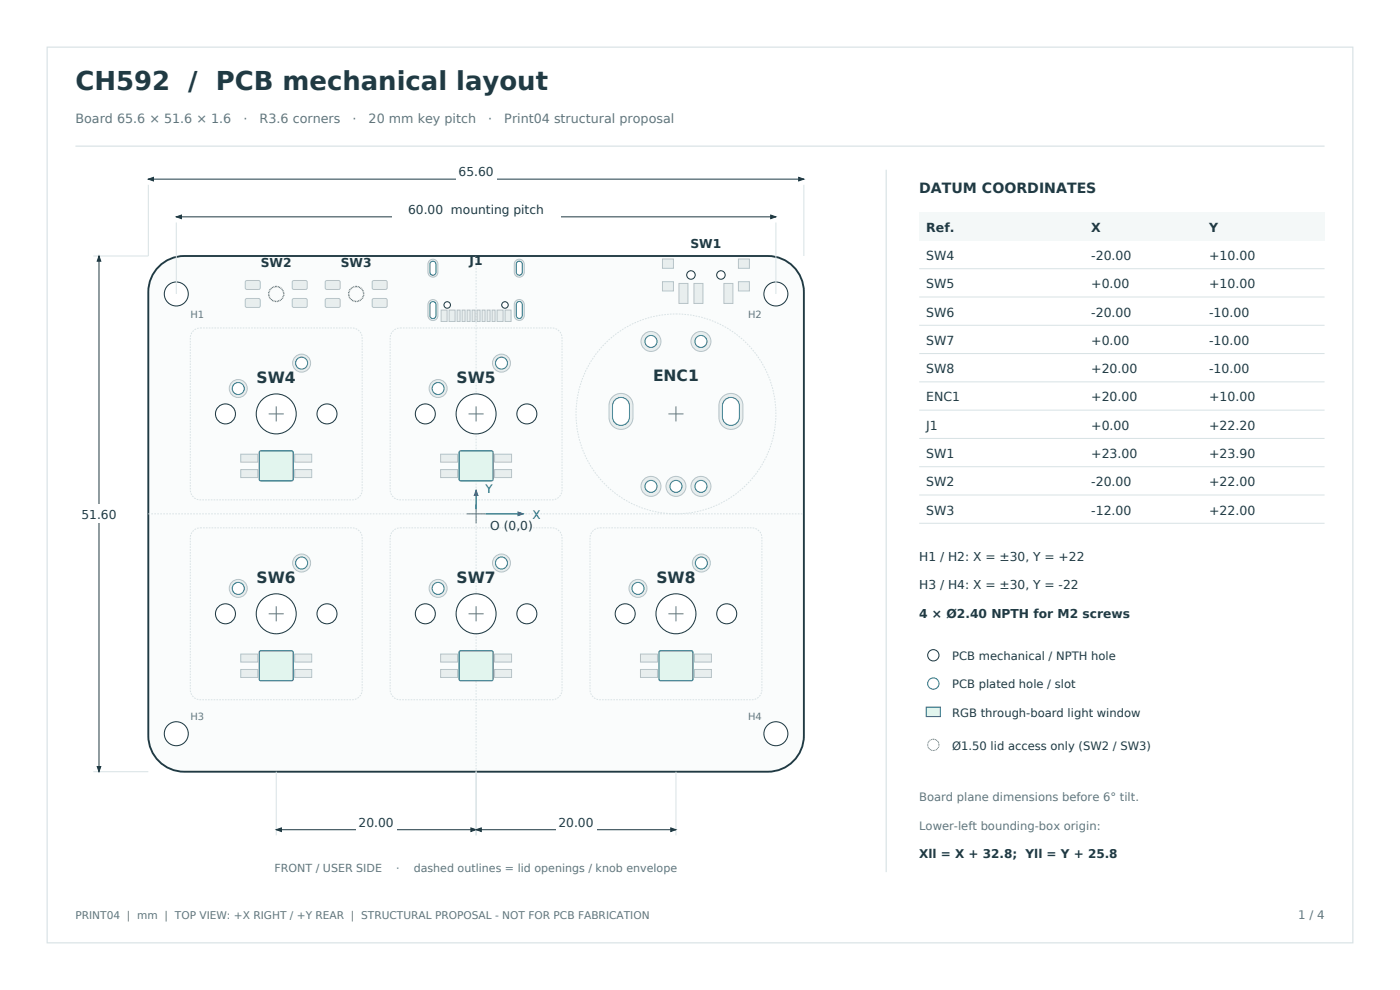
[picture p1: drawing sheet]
<svg xmlns="http://www.w3.org/2000/svg" width="297mm" height="210mm" viewBox="0 0 297 210" stroke-linecap="round" stroke-linejoin="round" font-family="sans-serif">
<path d="M10 10h277v190h-277zM16 31h265" fill="none" stroke="#d8e2e5" stroke-width=".25"/>
<path d="M33.3 56.9a7.6 7.6 0 0 1 5.8-2.6h123.8a7.6 7.6 0 0 1 7.6 7.6v94.2a7.6 7.6 0 0 1-7.6 7.6h-123.8a7.6 7.6 0 0 1-7.6-7.6v-94.2a7.6 7.6 0 0 1 1.8-5z" fill-rule="evenodd" fill="#fafcfc" stroke="#203a43" stroke-width=".4"/>
<path d="M101 54.3v109.4M31.5 109h139" fill="none" stroke="#d8e2e5" stroke-width=".21" stroke-dasharray=".4 .3" stroke-linecap="butt"/>
<g fill="#e8eeee" stroke="#b5c4c8" stroke-width=".21">
<path d="M51.1 96.3h3.6v1.7h-3.6z" fill-rule="evenodd"/>
<path d="M51.1 99.6h3.6v1.7h-3.6z" fill-rule="evenodd"/>
<path d="M62.5 99.6h3.6v1.7h-3.6z" fill-rule="evenodd"/>
<path d="M62.5 96.3h3.6v1.7h-3.6z" fill-rule="evenodd"/>
<path d="M93.5 96.3h3.6v1.7h-3.6z" fill-rule="evenodd"/>
<path d="M93.5 99.6h3.6v1.7h-3.6z" fill-rule="evenodd"/>
<path d="M104.9 99.6h3.6v1.7h-3.6z" fill-rule="evenodd"/>
<path d="M104.9 96.3h3.6v1.7h-3.6z" fill-rule="evenodd"/>
<path d="M51.1 138.7h3.6v1.7h-3.6z" fill-rule="evenodd"/>
<path d="M51.1 142h3.6v1.7h-3.6z" fill-rule="evenodd"/>
<path d="M62.5 142h3.6v1.7h-3.6z" fill-rule="evenodd"/>
<path d="M62.5 138.7h3.6v1.7h-3.6z" fill-rule="evenodd"/>
<path d="M93.5 138.7h3.6v1.7h-3.6z" fill-rule="evenodd"/>
<path d="M93.5 142h3.6v1.7h-3.6z" fill-rule="evenodd"/>
<path d="M104.9 142h3.6v1.7h-3.6z" fill-rule="evenodd"/>
<path d="M104.9 138.7h3.6v1.7h-3.6z" fill-rule="evenodd"/>
<path d="M135.9 138.7h3.6v1.7h-3.6z" fill-rule="evenodd"/>
<path d="M135.9 142h3.6v1.7h-3.6z" fill-rule="evenodd"/>
<path d="M147.3 142h3.6v1.7h-3.6z" fill-rule="evenodd"/>
<path d="M147.3 138.7h3.6v1.7h-3.6z" fill-rule="evenodd"/>
<path d="M153.5 84a2.54 2.54 0 0 1 2.7-.3 2.54 2.54 0 0 1 1.4 2.3v2.5a2.54 2.54 0 0 1-2.5 2.6 2.54 2.54 0 0 1-2.6-2.6v-2.5a2.54 2.54 0 0 1 1-2z" fill-rule="evenodd"/>
<path d="M130.1 84a2.54 2.54 0 0 1 2.7-.3 2.54 2.54 0 0 1 1.5 2.3v2.5a2.54 2.54 0 0 1-2.6 2.6 2.54 2.54 0 0 1-2.5-2.6v-2.5a2.54 2.54 0 0 1 .9-2z" fill-rule="evenodd"/>
<path d="M93.6 65.8h1.3v2.4h-1.3z" fill-rule="evenodd"/>
<path d="M95.3 65.8h1.2v2.4h-1.2z" fill-rule="evenodd"/>
<path d="M97 65.8h.6v2.4h-.6z" fill-rule="evenodd"/>
<path d="M98 65.8h.7v2.4h-.7z" fill-rule="evenodd"/>
<path d="M99.1 65.8h.6v2.4h-.6z" fill-rule="evenodd"/>
<path d="M100.2 65.8h.6v2.4h-.6z" fill-rule="evenodd"/>
<path d="M101.2 65.8h.6v2.4h-.6z" fill-rule="evenodd"/>
<path d="M102.3 65.8h.6v2.4h-.6z" fill-rule="evenodd"/>
<path d="M103.3 65.8h.7v2.4h-.7z" fill-rule="evenodd"/>
<path d="M104.4 65.8h.6v2.4h-.6z" fill-rule="evenodd"/>
<path d="M105.5 65.8h1.2v2.4h-1.2z" fill-rule="evenodd"/>
<path d="M107.1 65.8h1.3v2.4h-1.3z" fill-rule="evenodd"/>
<path d="M109.5 63.7a1.06 1.06 0 0 1 1.1-.1 1.06 1.06 0 0 1 .6 1v2.3a1.06 1.06 0 0 1-1 1.1 1.06 1.06 0 0 1-1.1-1.1v-2.3z" fill-rule="evenodd"/>
<path d="M109.5 55.2a1.06 1.06 0 0 1 1.1-.1 1.06 1.06 0 0 1 .6 .9v1.7a1.06 1.06 0 0 1-1 1.1 1.06 1.06 0 0 1-1.1-1.1l.1-2z" fill-rule="evenodd"/>
<path d="M91.2 55.2a1.06 1.06 0 0 1 1.1-.1 1.06 1.06 0 0 1 .6 .9v1.7a1.06 1.06 0 0 1-1.1 1.1 1.06 1.06 0 0 1-1-1.1v-2z" fill-rule="evenodd"/>
<path d="M91.2 63.8a1.06 1.06 0 0 1 1.1-.1 1.06 1.06 0 0 1 .6 .9v2.3a1.06 1.06 0 0 1-1.1 1.1 1.06 1.06 0 0 1-1-1.1v-2.3z" fill-rule="evenodd"/>
<path d="M52.1 59.7l.3-.2h2.6l.2 .3v1.4l-.3 .2h-2.7l-.2-.3z" fill-rule="evenodd"/>
<path d="M52.1 63.5l.3-.2 2.6 .1 .2 .3v1.4l-.3 .1h-2.7l-.2-.3z" fill-rule="evenodd"/>
<path d="M62.2 59.5h2.8l.2 .3-.1 1.4-.3 .2h-2.6l-.2-.3v-1.3z" fill-rule="evenodd"/>
<path d="M62 63.5l.3-.2 2.7 .1 .2 .3-.1 1.4-.3 .1h-2.6l-.2-.3z" fill-rule="evenodd"/>
<path d="M69 59.7l.3-.2h2.7l.2 .3-.1 1.4-.3 .2h-2.6l-.2-.3z" fill-rule="evenodd"/>
<path d="M69 63.5l.3-.2 2.7 .1 .2 .3-.1 1.4-.3 .1h-2.6l-.2-.3z" fill-rule="evenodd"/>
<path d="M79 59.7l.3-.2h2.7l.1 .3v1.4l-.3 .2h-2.7l-.1-.3z" fill-rule="evenodd"/>
<path d="M79 63.5l.3-.2 2.7 .1 .1 .3v1.4l-.3 .1h-2.7l-.1-.3z" fill-rule="evenodd"/>
<path d="M153.6 60.1h1.9v4.3h-1.9z" fill-rule="evenodd"/>
<path d="M147.2 60.1h1.9v4.3h-1.9z" fill-rule="evenodd"/>
<path d="M144 60.1h1.9v4.3h-1.9z" fill-rule="evenodd"/>
<path d="M140.5 59.8h2.4v1.9h-2.4z" fill-rule="evenodd"/>
<path d="M140.5 54.9h2.4v2h-2.4z" fill-rule="evenodd"/>
<path d="M156.6 54.9h2.4v2h-2.4z" fill-rule="evenodd"/>
<path d="M156.6 59.8h2.4v1.9h-2.4z" fill-rule="evenodd"/>
<circle cx="64" cy="77" r="1.91"/>
<circle cx="50.5" cy="82.4" r="1.91"/>
<circle cx="106.4" cy="77" r="1.91"/>
<circle cx="92.9" cy="82.4" r="1.91"/>
<circle cx="64" cy="119.4" r="1.91"/>
<circle cx="50.5" cy="124.8" r="1.91"/>
<circle cx="106.4" cy="119.4" r="1.91"/>
<circle cx="92.9" cy="124.8" r="1.91"/>
<circle cx="148.8" cy="119.4" r="1.91"/>
<circle cx="135.3" cy="124.8" r="1.91"/>
<circle cx="138.1" cy="103.2" r="2.12"/>
<circle cx="148.7" cy="103.2" r="2.12"/>
<circle cx="143.4" cy="103.2" r="2.12"/>
<circle cx="148.7" cy="72.4" r="2.12"/>
<circle cx="138.1" cy="72.4" r="2.12"/>
</g>
<g fill="#fff" stroke="#2361b7" stroke-width=".22">
<path d="M153.8 84.8a1.8 1.8 0 0 1 1.9-.4 1.8 1.8 0 0 1 1.2 1.7v2.3a1.8 1.8 0 0 1-1.8 1.8 1.8 1.8 0 0 1-1.8-1.8v-2.8z" fill-rule="evenodd"/>
<path d="M130.5 84.8a1.8 1.8 0 0 1 1.9-.4 1.8 1.8 0 0 1 1.1 1.7v2.3a1.8 1.8 0 0 1-1.8 1.8 1.8 1.8 0 0 1-1.8-1.8l.1-2.8z" fill-rule="evenodd"/>
<path d="M109.7 64.1a.64 .64 0 0 1 .7-.1 .64 .64 0 0 1 .4 .6v2.3a.64 .64 0 0 1-.6 .7 .64 .64 0 0 1-.7-.7v-2.3z" fill-rule="evenodd"/>
<path d="M109.7 55.6a.64 .64 0 0 1 .7-.1 .64 .64 0 0 1 .4 .5v1.7a.64 .64 0 0 1-.6 .7 .64 .64 0 0 1-.7-.7v-1.7z" fill-rule="evenodd"/>
<path d="M91.4 55.6a.64 .64 0 0 1 .7-.1 .64 .64 0 0 1 .4 .5v1.7a.64 .64 0 0 1-.7 .7 .64 .64 0 0 1-.6-.7v-1.7z" fill-rule="evenodd"/>
<path d="M91.4 64.2a.64 .64 0 0 1 .7-.2 .64 .64 0 0 1 .4 .6v2.3a.64 .64 0 0 1-.7 .7 .64 .64 0 0 1-.6-.7v-2.3z" fill-rule="evenodd"/>
<circle cx="64" cy="77" r="1.27"/>
<circle cx="50.5" cy="82.4" r="1.27"/>
<circle cx="106.4" cy="77" r="1.27"/>
<circle cx="92.9" cy="82.4" r="1.27"/>
<circle cx="64" cy="119.4" r="1.27"/>
<circle cx="50.5" cy="124.8" r="1.27"/>
<circle cx="106.4" cy="119.4" r="1.27"/>
<circle cx="92.9" cy="124.8" r="1.27"/>
<circle cx="148.8" cy="119.4" r="1.27"/>
<circle cx="135.3" cy="124.8" r="1.27"/>
<circle cx="138.1" cy="103.2" r="1.27"/>
<circle cx="148.7" cy="103.2" r="1.27"/>
<circle cx="143.4" cy="103.2" r="1.27"/>
<circle cx="148.7" cy="72.4" r="1.27"/>
<circle cx="138.1" cy="72.4" r="1.27"/>
</g>
<g fill="#fff" stroke="#203a43" stroke-width=".22">
<circle cx="69.4" cy="87.8" r="2.12"/>
<circle cx="47.8" cy="87.8" r="2.12"/>
<circle cx="58.6" cy="87.8" r="4.2"/>
<circle cx="111.8" cy="87.8" r="2.12"/>
<circle cx="90.2" cy="87.8" r="2.12"/>
<circle cx="101" cy="87.8" r="4.2"/>
<circle cx="69.4" cy="130.2" r="2.12"/>
<circle cx="47.8" cy="130.2" r="2.12"/>
<circle cx="58.6" cy="130.2" r="4.2"/>
<circle cx="111.8" cy="130.2" r="2.12"/>
<circle cx="90.2" cy="130.2" r="2.12"/>
<circle cx="101" cy="130.2" r="4.2"/>
<circle cx="154.2" cy="130.2" r="2.12"/>
<circle cx="132.6" cy="130.2" r="2.12"/>
<circle cx="143.4" cy="130.2" r="4.2"/>
<circle cx="94.9" cy="64.7" r=".69"/>
<circle cx="107.1" cy="64.7" r=".69"/>
<circle cx="146.6" cy="58.3" r=".9"/>
<circle cx="152.9" cy="58.3" r=".9"/>
<circle cx="37.4" cy="62.4" r="2.54"/>
<circle cx="164.6" cy="62.4" r="2.54"/>
<circle cx="37.4" cy="155.6" r="2.54"/>
<circle cx="164.6" cy="155.6" r="2.54"/>
</g>
<g fill="#e2f5ee" stroke="#0c817a" stroke-width=".23">
<path d="M55 95.8l.3-.2 6.7 .1 .2 .3v5.8l-.3 .2h-6.7l-.2-.3z" fill-rule="evenodd"/>
<path d="M97.4 95.8l.3-.2 6.7 .1 .2 .3v5.8l-.3 .2h-6.7l-.2-.3z" fill-rule="evenodd"/>
<path d="M55.2 138.1h6.8l.2 .3v5.8l-.3 .2h-6.7l-.2-.3v-5.7z" fill-rule="evenodd"/>
<path d="M97.6 138.1h6.8l.2 .3v5.8l-.3 .2h-6.7l-.2-.3v-5.7z" fill-rule="evenodd"/>
<path d="M140 138.1h6.8l.2 .3v5.8l-.3 .2h-6.7l-.2-.3v-5.7z" fill-rule="evenodd"/>
</g>
<g fill="none" stroke="#b97518" stroke-width=".3" stroke-dasharray=".2 .1" stroke-linecap="butt">
<circle cx="58.6" cy="62.4" r="1.59"/>
<circle cx="75.6" cy="62.4" r="1.59"/>
</g>
<path d="M31.5 39.2v15.1M170.5 39.2v15.1" fill="none" stroke="#d8e2e5" stroke-width=".21"/>
<path d="M31.5 38h139" fill="none" stroke="#203a43" stroke-width=".21"/>
<g fill="#203a43" stroke="#203a43" stroke-width=".21">
<path d="M31.5 38l1.1-.4v.8z"/>
<path d="M169.4 37.6l1.1 .4-1.1 .4z"/>
</g>
<path d="M96.8 34.7h8.5v4h-8.5z" fill-rule="evenodd" fill="#fff"/>
<path d="M37.4 47.2v15.2M164.6 47.2v15.2" fill="none" stroke="#d8e2e5" stroke-width=".21"/>
<path d="M37.4 46h127.2" fill="none" stroke="#203a43" stroke-width=".21"/>
<g fill="#203a43" stroke="#203a43" stroke-width=".21">
<path d="M37.4 46l1.1-.4v.8z"/>
<path d="M163.5 45.6l1.1 .4-1.1 .4z"/>
</g>
<path d="M83.2 42.7h35.6v4h-35.6z" fill-rule="evenodd" fill="#fff"/>
<path d="M19.8 54.3h11.7M19.8 163.7h11.7" fill="none" stroke="#d8e2e5" stroke-width=".21"/>
<path d="M21 54.3v109.4" fill="none" stroke="#203a43" stroke-width=".21"/>
<g fill="#203a43" stroke="#203a43" stroke-width=".21">
<path d="M21 54.3l.4 1.1h-.8z"/>
<path d="M20.6 162.6h.8l-.4 1.1z"/>
</g>
<path d="M13 107h16v4h-16z" fill-rule="evenodd" fill="#fff"/>
<g fill="none" stroke="#d8e2e5" stroke-width=".21" stroke-dasharray=".4 .2" stroke-linecap="butt">
<path d="M41 70.2l.9-.6h.6h32.2a2.12 2.12 0 0 1 2.1 2.1v32.2a2.12 2.12 0 0 1-2.1 2.1h-32.2a2.12 2.12 0 0 1-2.1-2.1v-32.2v-.6zM83.4 70.2l.9-.6h.6h32.2a2.12 2.12 0 0 1 2.1 2.1v32.2a2.12 2.12 0 0 1-2.1 2.1h-32.2a2.12 2.12 0 0 1-2.1-2.1v-32.2v-.6zM41 112.6l.9-.6h.6h32.2a2.12 2.12 0 0 1 2.1 2.1v32.2a2.12 2.12 0 0 1-2.1 2.1h-32.2a2.12 2.12 0 0 1-2.1-2.1v-32.2v-.6zM83.4 112.6l.9-.6h.6h32.2a2.12 2.12 0 0 1 2.1 2.1v32.2a2.12 2.12 0 0 1-2.1 2.1h-32.2a2.12 2.12 0 0 1-2.1-2.1v-32.2v-.6zM125.8 112.6l.9-.6h.6h32.2a2.12 2.12 0 0 1 2.1 2.1v32.2a2.12 2.12 0 0 1-2.1 2.1h-32.2a2.12 2.12 0 0 1-2.1-2.1v-32.2v-.6z"/>
<circle cx="143.4" cy="87.8" r="21.2"/>
</g>
<g fill="none" stroke="#61777d" stroke-width=".21">
<path d="M57 87.8h3.2M58.6 86.2v3.2M99.4 87.8h3.2M101 86.2v3.2M141.8 87.8h3.2M143.4 86.2v3.2M99 109h4M101 107v4M57 130.2h3.2M58.6 128.6v3.2M99.4 130.2h3.2M101 128.6v3.2"/>
<path d="M141.8 130.2h3.2M143.4 128.6v3.2"/>
</g>
<path d="M101 104v4M103 109h8" fill="none" stroke="#0c817a" stroke-width=".25"/>
<g fill="#0c817a" stroke="#0c817a" stroke-width=".21">
<path d="M109.9 108.6l1.1 .4-1.1 .4z"/>
<path d="M101 104l.4 1.1h-.8z"/>
</g>
<path d="M58.6 163.7v13.5M101 163.7v13.5" fill="none" stroke="#d8e2e5" stroke-width=".21"/>
<path d="M58.6 176h42.4" fill="none" stroke="#203a43" stroke-width=".21"/>
<g fill="#203a43" stroke="#203a43" stroke-width=".21">
<path d="M58.6 176l1.1-.4v.8z"/>
<path d="M99.9 175.6l1.1 .4-1.1 .4z"/>
</g>
<path d="M75.6 172.7h8.5v4h-8.5z" fill-rule="evenodd" fill="#fff"/>
<path d="M101 163.7v13.5M143.4 163.7v13.5" fill="none" stroke="#d8e2e5" stroke-width=".21"/>
<path d="M101 176h42.4" fill="none" stroke="#203a43" stroke-width=".21"/>
<g fill="#203a43" stroke="#203a43" stroke-width=".21">
<path d="M101 176l1.1-.4v.8z"/>
<path d="M142.3 175.6l1.1 .4-1.1 .4z"/>
</g>
<path d="M118 172.7h8.4v4h-8.4z" fill-rule="evenodd" fill="#fff"/>
<path d="M188 36v149" fill="none" stroke="#d8e2e5" stroke-width=".25"/>
<path d="M195 45h86v6h-86z" fill-rule="evenodd" fill="#f4f8f8"/>
<path d="M195 57h86M195 63h86M195 69h86M195 75h86M195 81h86M195 87h86M195 93h86M195 99h86M195 105h86M195 111h86" fill="none" stroke="#d8e2e5" stroke-width=".21"/>
<circle cx="198" cy="139" r="1.2" fill="none" stroke="#203a43" stroke-width=".22"/>
<circle cx="198" cy="145" r="1.2" fill="none" stroke="#2361b7" stroke-width=".22"/>
<path d="M196.5 150h3v2h-3z" fill-rule="evenodd" fill="#e2f5ee" stroke="#0c817a" stroke-width=".22"/>
<circle cx="198" cy="158" r="1.2" fill="none" stroke="#b97518" stroke-width=".22" stroke-dasharray=".2 .1" stroke-linecap="butt"/>
<text font-size="5.5" fill="#203a43" x="16" y="19">CH592 / PCB mechanical layout</text>
<g font-size="3.3" fill="#203a43">
<text x="54.4" y="81.3">SW4</text>
<text x="96.8" y="81.3">SW5</text>
<text x="138.5" y="80.8">ENC1</text>
<text x="54.4" y="123.7">SW6</text>
<text x="96.8" y="123.7">SW7</text>
<text x="139.2" y="123.7">SW8</text>
</g>
<text font-size="3" fill="#203a43" x="195" y="41">DATUM COORDINATES</text>
<g font-size="2.7" fill="#61777d">
<text x="16" y="26">Board 65.6 × 51.6 × 1.6</text>
<text x="51.6" y="26">·</text>
<text x="55.1" y="26">R3.6 corners</text>
<text x="74.8" y="26">·</text>
<text x="78.2" y="26">20 mm key pitch</text>
<text x="103.6" y="26">·</text>
<text x="107" y="26">Print04 structural proposal</text>
</g>
<g font-size="2.6" fill="#203a43">
<text x="97.3" y="37.4">65.60</text>
<text x="86.6" y="45.4">60.00 mounting pitch</text>
<text x="146.5" y="52.5">SW1</text>
<text x="196.5" y="49.2">Ref.</text>
<text x="231.5" y="49.2">X</text>
<text x="256.5" y="49.2">Y</text>
<text x="55.3" y="56.6">SW2</text>
<text x="72.3" y="56.6">SW3</text>
<text x="99.6" y="56.1">J1</text>
<text x="196.5" y="55.1">SW4</text>
<text x="231.5" y="55.1">-20.00</text>
<text x="256.5" y="55.1">+10.00</text>
<text x="196.5" y="61.1">SW5</text>
<text x="231.5" y="61.1">+0.00</text>
<text x="256.5" y="61.1">+10.00</text>
<text x="196.5" y="67.1">SW6</text>
<text x="231.5" y="67.1">-20.00</text>
<text x="256.5" y="67.1">-10.00</text>
<text x="196.5" y="73.1">SW7</text>
<text x="231.5" y="73.1">+0.00</text>
<text x="256.5" y="73.1">-10.00</text>
<text x="196.5" y="79.1">SW8</text>
<text x="231.5" y="79.1">+20.00</text>
<text x="256.5" y="79.1">-10.00</text>
<text x="196.5" y="85.1">ENC1</text>
<text x="231.5" y="85.1">+20.00</text>
<text x="256.5" y="85.1">+10.00</text>
<text x="196.5" y="91.1">J1</text>
<text x="231.5" y="91.1">+0.00</text>
<text x="256.5" y="91.1">+22.20</text>
<text x="196.5" y="97.1">SW1</text>
<text x="231.5" y="97.1">+23.00</text>
<text x="256.5" y="97.1">+23.90</text>
<text x="196.5" y="103.1">SW2</text>
<text x="231.5" y="103.1">-20.00</text>
<text x="256.5" y="103.1">+22.00</text>
<text x="17.3" y="110">51.60</text>
<text x="104" y="112.5">O (0,0)</text>
<text x="196.5" y="109.1">SW3</text>
<text x="231.5" y="109.1">-12.00</text>
<text x="256.5" y="109.1">+22.00</text>
<text x="195" y="119">H1 / H2: X = ±30, Y = +22</text>
<text x="195" y="125">H3 / H4: X = ±30, Y = -22</text>
<text x="195" y="131">4 × Ø2.40 NPTH for M2 screws</text>
<text x="76.1" y="175.4">20.00</text>
<text x="118.5" y="175.4">20.00</text>
</g>
<g font-size="2.5" fill="#0c817a">
<text x="103" y="104.5">Y</text>
<text x="113" y="110">X</text>
</g>
<g font-size="2.5" fill="#203a43">
<text x="202" y="140">PCB mechanical / NPTH hole</text>
<text x="202" y="146">PCB plated hole / slot</text>
<text x="202" y="152">RGB through-board light window</text>
<text x="202" y="159">Ø1.50 lid access only (SW2 / SW3)</text>
<text x="195" y="182">Xll = X + 32.8; Yll = Y + 25.8</text>
</g>
<g font-size="2.5" fill="#61777d">
<text x="195" y="170">Board plane dimensions before 6° tilt.</text>
<text x="195" y="176">Lower-left bounding-box origin:</text>
<text x="275.4" y="195">1 / 4</text>
</g>
<g font-size="2.3" fill="#61777d">
<text x="58.2" y="185">FRONT / USER SIDE</text>
<text x="84" y="185">·</text>
<text x="87.8" y="185">dashed outlines = lid openings / knob envelope</text>
<text x="16" y="195">PRINT04 | mm | TOP VIEW: +X RIGHT / +Y REAR | STRUCTURAL PROPOSAL - NOT FOR PCB FABRICATION</text>
</g>
<g font-size="2.1" fill="#61777d">
<text x="40.4" y="67.4">H1</text>
<text x="158.7" y="67.4">H2</text>
<text x="40.4" y="152.6">H3</text>
<text x="158.7" y="152.6">H4</text>
</g>
</svg>
